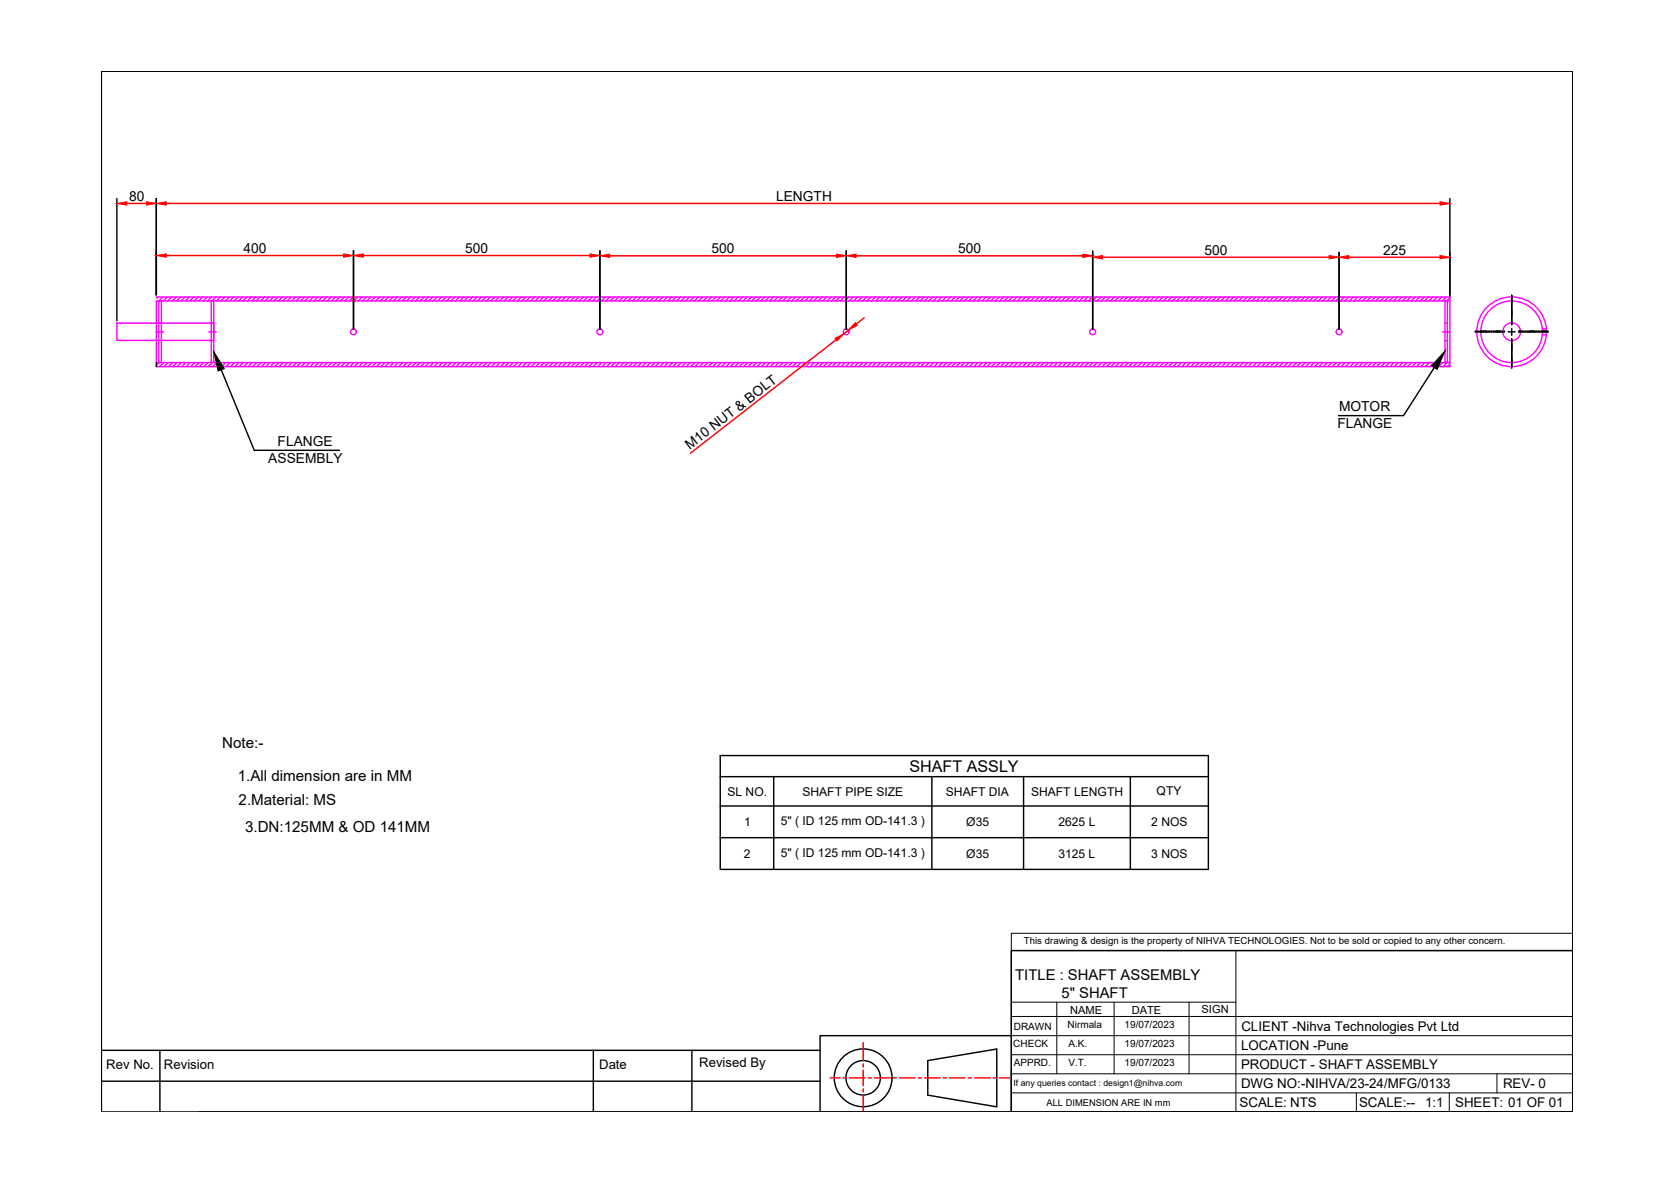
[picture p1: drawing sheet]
<svg xmlns="http://www.w3.org/2000/svg" width="297mm" height="210mm" viewBox="0 0 297 210" stroke-linecap="round" stroke-linejoin="round" font-family="sans-serif">
<!-- layer: 0 -->
<g fill="none" stroke="#000" stroke-width=".25">
<path d="M18 12.7h261.4v184.8h-261.4zM20.8 35.3v21.7M27.8 35.3v17.1M257.6 35.3v17.3M62.8 44.5v14M106.6 44.5v14M150.3 44.6v13.9M194.1 44.6v13.9M237.9 44.8v13.7M262.1 58.9h.1M262.1 58.9h.3M262.4 58.9h.1"/>
<path d="M262.4 58.9h.3M262.7 58.9h.1M262.7 58.9h.2M262.9 58.9h.1M263 58.9h.1M263 58.9h.2M263.2 58.9h.1M263.3 58.9h.1M263.3 58.9h.2M263.5 58.9h.1M263.6 58.9h.1M263.6 58.9h.2"/>
<path d="M263.8 58.9h.1M263.9 58.9h.1M263.9 58.9h.2M264.1 58.9h.1M264.1 58.9h.3M264.4 58.9h.1M264.4 58.9h.3M264.7 58.9h.1M264.7 58.9h.3M265 58.9h.1M265 58.9h.3M265.3 58.9h.1"/>
<path d="M265.3 58.9h.3M265.6 58.9h.1M265.8 58.9h.1M265.9 58.9h.1M266.1 58.9h.1M266.2 58.9h.1M266.4 58.9h.1M266.5 58.9h.1M266.7 58.9h.1M266.8 58.9h.1M267 58.9h.1M267 58.9h.2"/>
<path d="M267.3 58.9h.1M267.9 58.9h1.3M268.6 57.6h.1M268.6 57.4v.2M268.6 57.4h.1M268.6 57.3v.1M268.6 57.2v.1M268.6 57.1h.1M268.6 56.9v.2M268.6 56.8h.1M268.6 56.6v.2M268.6 56.5h.1"/>
<path d="M268.6 56.3v.2M268.6 56.2h.1M268.6 56.1v.1M268.6 56h.1M268.6 55.9h.1M268.6 55.8v.1M268.6 55.8h.1M268.6 55.6h.1M268.6 55.5v.1M268.6 55.5h.1M268.6 55.4h.1M268.6 55.2v.1"/>
<path d="M268.6 55.2h.1M268.6 55.1h.1M268.6 54.9v.1M268.6 54.9h.1M268.6 54.6v.2M268.6 54.6h.1M268.6 54.3v.2M268.6 54.3h.1M268.6 54v.3M268.6 54h.1M268.6 53.8v.2M268.6 53.8h.1"/>
<path d="M268.6 53.7h.1M268.6 53.5v.2M268.6 53.5h.1M268.6 53.4h.1M268.6 53.2v.2M268.6 53.2h.1M268.6 53.1h.1M268.6 52.9v.2M268.6 52.9h.1M268.6 52.8h.1M268.6 52.6v.2M268.6 52.6h.1"/>
<path d="M268.6 52.5v.1M268.6 52.4v.1M268.6 52.8v.1M268.6 53.1v.1M268.6 53.4v.1M268.6 53.7v.1M268.6 55.7h.1M268.6 57.6v.1M268.6 58.3v1.2M269.8 58.9h.1M269.9 58.9h.1M270 58.9h.1"/>
<path d="M270.2 58.9h.1M270.3 58.9h.1M270.4 58.9h.1M270.5 58.9h.2M270.7 58.9h.1M270.8 58.9h.2M271 58.9h.1M271.1 58.9h.2M271.3 58.9h.1M271.4 58.9h.1M271.5 58.9h.1M271.6 58.9h.1"/>
<path d="M271.7 58.9h.1M271.8 58.9h.1M271.9 58.9h.1M271.9 58.9h.2M272.1 58.9h.1M272.2 58.9h.1M272.2 58.9h.2M272.4 58.9h.1M272.5 58.9h.1M272.5 58.9h.2M272.7 58.9h.1M272.7 58.9h.3"/>
<path d="M273 58.9h.1M273 58.9h.3M273.3 58.9h.1M273.3 58.9h.3M273.6 58.9h.1M273.6 58.9h.3M273.9 58.9h.1M273.9 58.9h.2M274.1 58.9h.1M274.2 58.9h.1M274.2 58.9h.2M274.4 58.9h.1"/>
<path d="M274.5 58.9h.1M274.5 58.9h.2M274.7 58.9h.1M274.8 58.9h.1M274.8 58.9h.2M275 58.9h.1M27.8 64.4v.7M39.3 65.7l5.9 14.3h15.1M254.8 65.3l-5.5 8.5h-11.5M268.6 65.2v.2M268.6 65.2h.1M268.6 64.9v.2"/>
<path d="M268.6 64.9h.1M268.6 64.6v.2M268.6 64.6h.1M268.6 64.4v.1M268.6 64.4h.1M268.6 64.3h.1M268.6 64.1v.1M268.6 64.1h.1M268.6 64h.1M268.6 63.8v.1M268.6 63.8h.1M268.6 63.7h.1"/>
<path d="M268.6 63.5v.1M268.6 63.5h.1M268.6 63.4v.1M268.6 63.2v.2M268.6 63.2h.1M268.6 62.9v.3M268.6 62.9h.1M268.6 62.6v.3M268.6 62.6h.1M268.6 62.3v.3M268.6 62.3h.1M268.6 62.1v.2"/>
<path d="M268.6 62.1h.1M268.6 62h.1M268.6 61.8v.2M268.6 61.8h.1M268.6 61.7h.1M268.6 61.5v.2M268.6 61.5h.1M268.6 61.4h.1M268.6 61.2v.2M268.6 61.2h.1M268.6 61.1v.1M268.6 60.9v.2"/>
<path d="M268.6 60.9h.1M268.6 60.6v.3M268.6 60.6h.1M268.6 60.3v.3M268.6 60.3h.1M268.6 60.2v.1M268.6 61.4v.1M268.6 61.7v.1M268.6 62v.1M268.6 63.7v.1M268.6 64v.1M128 134.2h86.7v20.2h-86.7z"/>
<path d="M128 137.9h86.7M137.5 137.9v16.5M165.5 137.9v16.5M181.8 137.9v16.5M200.8 137.9v16.5M128 143.1h86.7M128 148.8h86.7M179.7 168.8h99.7v28.7h-99.7zM18 192h127.7M18 186.5h127.7M28.4 186.5v11M105.4 186.5v11"/>
<path d="M122.9 186.5v11M145.7 197.5h34M164.8 188.3l12.3-2v10.3l-12.3-2.1zM179.7 183.9h-34v13.6h-110.3M187.2 197.5h92.2"/>
<circle cx="153.3" cy="191.4" r="5.1"/>
<circle cx="153.3" cy="191.4" r="3.1"/>
</g>
<g fill="none" stroke="#000" stroke-width=".18">
<path d="M179.7 165.7h99.7v3.1h-99.7zM179.7 168.8v28.7M179.7 178h39.9M181.4 168.8h98M187.7 178v12.7M197.9 178v12.7M211.2 178v12.7M219.6 168.8v28.7M179.7 190.7h99.7M179.7 187.3h99.7M179.7 183.9h99.7M179.7 180.5h99.7"/>
<path d="M179.7 194.1h99.7M241 194.1v3.4M257.5 194.1v3.4M265.9 190.7v3.4"/>
</g>
<g fill="none" stroke="#f00" stroke-width=".25">
<path d="M22.5 36.1h3.5M29.5 36.1h226.3M29.5 45.4h31.5M64.5 45.4h40.3M108.3 45.4h40.3M150.7 58.6l-.8 .6M152.1 45.4h40.3M153.5 56.5l-1.4 1M195.9 45.7h40.2M239.6 45.7h16.2M148.5 60.3l-25.9 20.2M147.5 191.4h1.7"/>
<path d="M149.8 191.4h.5M150.9 191.4h2.8M153.4 185.1v3.3M153.4 188.9v.6M153.4 190v2.8M153.4 193.4v.5M153.4 194.5v3M154.2 191.4h.6M155.3 191.4h2.8M158.7 191.4h.5M159.8 191.4h2.8M163.1 191.4h.6"/>
<path d="M164.3 191.4h2.7M167.6 191.4h.5M168.7 191.4h2.8M172 191.4h.6M173.1 191.4h2.8M176.5 191.4h.5M177.6 191.4h1.7"/>
</g>
<g fill="none" stroke="#f0f" stroke-width=".25">
<path d="M20.8 57.4h17.2v3.1h-17.2zM27.8 53.4h229.8v11h-229.8zM27.8 52.7h229.8v.7M27.8 58.9h1.3M28.2 52.7l-.4 .4M28.2 53.4h.5v11h-.5zM28.2 57.3h.5M28.9 52.7l-.7 .7M29.7 52.7l-.7 .7M30.5 52.7l-.7 .7M31.3 52.7l-.7 .7M32.1 52.7l-.7 .7"/>
<path d="M32.9 52.7l-.7 .7M33.7 52.7l-.8 .7M34.4 52.7l-.7 .7M35.2 52.7l-.7 .7M36 52.7l-.7 .7M36.8 52.7l-.7 .7M37.1 58.9h1.3M37.5 53.4h.5v11h-.5zM37.5 57.3h.5M37.6 52.7l-.7 .7M38.4 52.7l-.7 .7M39.2 52.7l-.8 .7"/>
<path d="M39.9 52.7l-.7 .7M40.7 52.7l-.7 .7M41.5 52.7l-.7 .7M42.3 52.7l-.7 .7M43.1 52.7l-.7 .7M43.9 52.7l-.7 .7M44.7 52.7l-.8 .7M45.4 52.7l-.7 .7M46.2 52.7l-.7 .7M47 52.7l-.7 .7M47.8 52.7l-.7 .7M48.6 52.7l-.7 .7"/>
<path d="M49.4 52.7l-.7 .7M50.2 52.7l-.8 .7M50.9 52.7l-.7 .7M51.7 52.7l-.7 .7M52.5 52.7l-.7 .7M53.3 52.7l-.7 .7M54.1 52.7l-.7 .7M54.9 52.7l-.7 .7M55.7 52.7l-.8 .7M56.5 52.7l-.8 .7M57.2 52.7l-.7 .7M58 52.7l-.7 .7"/>
<path d="M58.8 52.7l-.7 .7M59.6 52.7l-.7 .7M60.4 52.7l-.7 .7M61.2 52.7l-.7 .7M62 52.7l-.8 .7M62.7 52.7l-.7 .7M63.5 52.7l-.7 .7M64.3 52.7l-.7 .7M65.1 52.7l-.7 .7M65.9 52.7l-.7 .7M66.7 52.7l-.7 .7M67.5 52.7l-.8 .7"/>
<path d="M68.2 52.7l-.7 .7M69 52.7l-.7 .7M69.8 52.7l-.7 .7M70.6 52.7l-.7 .7M71.4 52.7l-.7 .7M72.2 52.7l-.7 .7M73 52.7l-.8 .7M73.7 52.7l-.7 .7M74.5 52.7l-.7 .7M75.3 52.7l-.7 .7M76.1 52.7l-.7 .7M76.9 52.7l-.7 .7"/>
<path d="M77.7 52.7l-.7 .7M78.5 52.7l-.8 .7M79.2 52.7l-.7 .7M80 52.7l-.7 .7M80.8 52.7l-.7 .7M81.6 52.7l-.7 .7M82.4 52.7l-.7 .7M83.2 52.7l-.7 .7M84 52.7l-.8 .7M84.8 52.7l-.7 .7M85.5 52.7l-.7 .7M86.3 52.7l-.7 .7"/>
<path d="M87.1 52.7l-.7 .7M87.9 52.7l-.7 .7M88.7 52.7l-.7 .7M89.5 52.7l-.7 .7M90.3 52.7l-.7 .7M91 52.7l-.7 .7M91.8 52.7l-.7 .7M92.6 52.7l-.7 .7M93.4 52.7l-.7 .7M94.2 52.7l-.7 .7M95 52.7l-.7 .7M95.8 52.7l-.7 .7"/>
<path d="M96.5 52.7l-.7 .7M97.3 52.7l-.7 .7M98.1 52.7l-.7 .7M98.9 52.7l-.7 .7M99.7 52.7l-.7 .7M100.5 52.7l-.7 .7M101.3 52.7l-.7 .7M102 52.7l-.7 .7M102.8 52.7l-.7 .7M103.6 52.7l-.7 .7M104.4 52.7l-.7 .7M105.2 52.7l-.7 .7"/>
<path d="M106 52.7l-.7 .7M106.8 52.7l-.7 .7M107.5 52.7l-.7 .7M108.3 52.7l-.7 .7M109.1 52.7l-.7 .7M109.9 52.7l-.7 .7M110.7 52.7l-.7 .7M111.5 52.7l-.7 .7M112.3 52.7l-.8 .7M113.1 52.7l-.7 .7M113.8 52.7l-.7 .7M114.6 52.7l-.7 .7"/>
<path d="M115.4 52.7l-.7 .7M116.2 52.7l-.7 .7M117 52.7l-.7 .7M117.8 52.7l-.7 .7M118.6 52.7l-.7 .7M119.3 52.7l-.7 .7M120.1 52.7l-.7 .7M120.9 52.7l-.7 .7M121.7 52.7l-.7 .7M122.5 52.7l-.7 .7M123.3 52.7l-.7 .7M124.1 52.7l-.7 .7"/>
<path d="M124.8 52.7l-.7 .7M125.6 52.7l-.7 .7M126.4 52.7l-.7 .7M127.2 52.7l-.7 .7M128 52.7l-.7 .7M128.8 52.7l-.7 .7M129.6 52.7l-.7 .7M130.3 52.7l-.7 .7M131.1 52.7l-.7 .7M131.9 52.7l-.7 .7M132.7 52.7l-.7 .7M133.5 52.7l-.7 .7"/>
<path d="M134.3 52.7l-.7 .7M135.1 52.7l-.7 .7M135.8 52.7l-.7 .7M136.7 52.7l-.8 .7M137.4 52.7l-.7 .7M138.2 52.7l-.7 .7M139 52.7l-.7 .7M139.8 52.7l-.7 .7M140.6 52.7l-.7 .7M141.4 52.7l-.7 .7M142.2 52.7l-.8 .7M142.9 52.7l-.7 .7"/>
<path d="M143.7 52.7l-.7 .7M144.5 52.7l-.7 .7M145.3 52.7l-.7 .7M146.1 52.7l-.7 .7M146.9 52.7l-.7 .7M147.7 52.7l-.8 .7M148.4 52.7l-.7 .7M149.2 52.7l-.7 .7M150 52.7l-.7 .7M150.8 52.7l-.7 .7M151.6 52.7l-.7 .7M152.4 52.7l-.7 .7"/>
<path d="M153.2 52.7l-.8 .7M153.9 52.7l-.7 .7M154.7 52.7l-.7 .7M155.5 52.7l-.7 .7M156.3 52.7l-.7 .7M157.1 52.7l-.7 .7M157.9 52.7l-.7 .7M158.7 52.7l-.8 .7M159.4 52.7l-.7 .7M160.2 52.7l-.7 .7M161 52.7l-.7 .7M161.8 52.7l-.7 .7"/>
<path d="M162.6 52.7l-.7 .7M163.4 52.7l-.7 .7M164.2 52.7l-.8 .7M165 52.7l-.8 .7M165.7 52.7l-.7 .7M166.5 52.7l-.7 .7M167.3 52.7l-.7 .7M168.1 52.7l-.7 .7M168.9 52.7l-.7 .7M169.7 52.7l-.7 .7M170.5 52.7l-.8 .7M171.2 52.7l-.7 .7"/>
<path d="M172 52.7l-.7 .7M172.8 52.7l-.7 .7M173.6 52.7l-.7 .7M174.4 52.7l-.7 .7M175.2 52.7l-.7 .7M176 52.7l-.8 .7M176.7 52.7l-.7 .7M177.5 52.7l-.7 .7M178.3 52.7l-.7 .7M179.1 52.7l-.7 .7M179.9 52.7l-.7 .7M180.7 52.7l-.7 .7"/>
<path d="M181.5 52.7l-.8 .7M182.2 52.7l-.7 .7M183 52.7l-.7 .7M183.8 52.7l-.7 .7M184.6 52.7l-.7 .7M185.4 52.7l-.7 .7M186.2 52.7l-.7 .7M187 52.7l-.8 .7M187.7 52.7l-.7 .7M188.5 52.7l-.7 .7M189.3 52.7l-.7 .7M190.1 52.7l-.7 .7"/>
<path d="M190.9 52.7l-.7 .7M191.7 52.7l-.7 .7M192.5 52.7l-.8 .7M193.3 52.7l-.8 .7M194 52.7l-.7 .7M194.8 52.7l-.7 .7M195.6 52.7l-.7 .7M196.4 52.7l-.7 .7M197.2 52.7l-.7 .7M198 52.7l-.7 .7M198.8 52.7l-.8 .7M199.5 52.7l-.7 .7"/>
<path d="M200.3 52.7l-.7 .7M201.1 52.7l-.7 .7M201.9 52.7l-.7 .7M202.7 52.7l-.7 .7M203.5 52.7l-.7 .7M204.3 52.7l-.8 .7M205 52.7l-.7 .7M205.8 52.7l-.7 .7M206.6 52.7l-.7 .7M207.4 52.7l-.7 .7M208.2 52.7l-.7 .7M209 52.7l-.7 .7"/>
<path d="M209.8 52.7l-.8 .7M210.5 52.7l-.7 .7M211.3 52.7l-.7 .7M212.1 52.7l-.7 .7M212.9 52.7l-.7 .7M213.7 52.7l-.7 .7M214.5 52.7l-.7 .7M215.3 52.7l-.8 .7M216 52.7l-.7 .7M216.8 52.7l-.7 .7M217.6 52.7l-.7 .7M218.4 52.7l-.7 .7"/>
<path d="M219.2 52.7l-.7 .7M220 52.7l-.7 .7M220.8 52.7l-.8 .7M221.6 52.7l-.8 .7M222.3 52.7l-.7 .7M223.1 52.7l-.7 .7M223.9 52.7l-.7 .7M224.7 52.7l-.7 .7M225.5 52.7l-.7 .7M226.3 52.7l-.7 .7M227.1 52.7l-.8 .7M227.8 52.7l-.7 .7"/>
<path d="M228.6 52.7l-.7 .7M229.4 52.7l-.7 .7M230.2 52.7l-.7 .7M231 52.7l-.7 .7M231.8 52.7l-.7 .7M232.6 52.7l-.8 .7M233.3 52.7l-.7 .7M234.1 52.7l-.7 .7M234.9 52.7l-.7 .7M235.7 52.7l-.7 .7M236.5 52.7l-.7 .7M237.3 52.7l-.7 .7"/>
<path d="M238.1 52.7l-.8 .7M238.8 52.7l-.7 .7M239.6 52.7l-.7 .7M240.4 52.7l-.7 .7M241.2 52.7l-.7 .7M242 52.7l-.7 .7M242.8 52.7l-.7 .7M243.6 52.7l-.8 .7M244.3 52.7l-.7 .7M245.1 52.7l-.7 .7M245.9 52.7l-.7 .7M246.7 52.7l-.7 .7"/>
<path d="M247.5 52.7l-.7 .7M248.3 52.7l-.7 .7M249.1 52.7l-.8 .7M249.9 52.7l-.8 .7M250.6 52.7l-.7 .7M251.4 52.7l-.7 .7M252.2 52.7l-.7 .7M253 52.7l-.7 .7M253.8 52.7l-.7 .7M254.6 52.7l-.7 .7M255.4 52.7l-.8 .7M256.1 52.7l-.7 .7"/>
<path d="M256.3 58.9h1.3M256.7 53.4h.4v11h-.4zM256.7 57.3h.4M256.9 52.7l-.7 .7M257.6 52.9l-.6 .5M274 58.4h.7M274 59.5h.7M28.2 60.5h.5M28.3 64.4l-.5 .5M29.1 64.4l-.7 .7M29.9 64.4l-.8 .7M30.6 64.4l-.7 .7"/>
<path d="M31.4 64.4l-.7 .7M32.2 64.4l-.7 .7M33 64.4l-.7 .7M33.8 64.4l-.7 .7M34.6 64.4l-.7 .7M35.4 64.4l-.8 .7M36.2 64.4l-.8 .7M36.9 64.4l-.7 .7M37.5 60.5h.5M37.7 64.4l-.7 .7M38.5 64.4l-.7 .7M39.3 64.4l-.7 .7"/>
<path d="M40.1 64.4l-.7 .7M40.9 64.4l-.7 .7M41.7 64.4l-.8 .7M42.4 64.4l-.7 .7M43.2 64.4l-.7 .7M44 64.4l-.7 .7M44.8 64.4l-.7 .7M45.6 64.4l-.7 .7M46.4 64.4l-.7 .7M47.2 64.4l-.8 .7M47.9 64.4l-.7 .7M48.7 64.4l-.7 .7"/>
<path d="M49.5 64.4l-.7 .7M50.3 64.4l-.7 .7M51.1 64.4l-.7 .7M51.9 64.4l-.7 .7M52.7 64.4l-.8 .7M53.4 64.4l-.7 .7M54.2 64.4l-.7 .7M55 64.4l-.7 .7M55.8 64.4l-.7 .7M56.6 64.4l-.7 .7M57.4 64.4l-.7 .7M58.2 64.4l-.8 .7"/>
<path d="M58.9 64.4l-.7 .7M59.7 64.4l-.7 .7M60.5 64.4l-.7 .7M61.3 64.4l-.7 .7M62.1 64.4l-.7 .7M62.9 64.4l-.7 .7M63.7 64.4l-.8 .7M64.5 64.4l-.8 .7M65.2 64.4l-.7 .7M66 64.4l-.7 .7M66.8 64.4l-.7 .7M67.6 64.4l-.7 .7"/>
<path d="M68.4 64.4l-.7 .7M69.2 64.4l-.7 .7M70 64.4l-.8 .7M70.7 64.4l-.7 .7M71.5 64.4l-.7 .7M72.3 64.4l-.7 .7M73.1 64.4l-.7 .7M73.9 64.4l-.7 .7M74.7 64.4l-.7 .7M75.5 64.4l-.8 .7M76.2 64.4l-.7 .7M77 64.4l-.7 .7"/>
<path d="M77.8 64.4l-.7 .7M78.6 64.4l-.7 .7M79.4 64.4l-.7 .7M80.2 64.4l-.7 .7M81 64.4l-.8 .7M81.7 64.4l-.7 .7M82.5 64.4l-.7 .7M83.3 64.4l-.7 .7M84.1 64.4l-.7 .7M84.9 64.4l-.7 .7M85.7 64.4l-.7 .7M86.5 64.4l-.8 .7"/>
<path d="M87.2 64.4l-.7 .7M88 64.4l-.7 .7M88.8 64.4l-.7 .7M89.6 64.4l-.7 .7M90.4 64.4l-.7 .7M91.2 64.4l-.7 .7M92 64.4l-.8 .7M92.8 64.4l-.8 .7M93.5 64.4l-.7 .7M94.3 64.4l-.7 .7M95.1 64.4l-.7 .7M95.9 64.4l-.7 .7"/>
<path d="M96.7 64.4l-.7 .7M97.5 64.4l-.7 .7M98.3 64.4l-.8 .7M99 64.4l-.7 .7M99.8 64.4l-.7 .7M100.6 64.4l-.7 .7M101.4 64.4l-.7 .7M102.2 64.4l-.7 .7M103 64.4l-.7 .7M103.8 64.4l-.8 .7M104.5 64.4l-.7 .7M105.3 64.4l-.7 .7"/>
<path d="M106.1 64.4l-.7 .7M106.9 64.4l-.7 .7M107.7 64.4l-.7 .7M108.5 64.4l-.7 .7M109.3 64.4l-.8 .7M110 64.4l-.7 .7M110.8 64.4l-.7 .7M111.6 64.4l-.7 .7M112.4 64.4l-.7 .7M113.2 64.4l-.7 .7M114 64.4l-.7 .7M114.8 64.4l-.8 .7"/>
<path d="M115.5 64.4l-.7 .7M116.3 64.4l-.7 .7M117.1 64.4l-.7 .7M117.9 64.4l-.7 .7M118.7 64.4l-.7 .7M119.5 64.4l-.7 .7M120.3 64.4l-.8 .7M121.1 64.4l-.8 .7M121.8 64.4l-.7 .7M122.6 64.4l-.7 .7M123.4 64.4l-.7 .7M124.2 64.4l-.7 .7"/>
<path d="M125 64.4l-.7 .7M125.8 64.4l-.7 .7M126.6 64.4l-.8 .7M127.3 64.4l-.7 .7M128.1 64.4l-.7 .7M128.9 64.4l-.7 .7M129.7 64.4l-.7 .7M130.5 64.4l-.7 .7M131.3 64.4l-.7 .7M132.1 64.4l-.8 .7M132.8 64.4l-.7 .7M133.6 64.4l-.7 .7"/>
<path d="M134.4 64.4l-.7 .7M135.2 64.4l-.7 .7M136 64.4l-.7 .7M136.8 64.4l-.7 .7M137.6 64.4l-.8 .7M138.3 64.4l-.7 .7M139.1 64.4l-.7 .7M139.9 64.4l-.7 .7M140.7 64.4l-.7 .7M141.5 64.4l-.7 .7M142.3 64.4l-.7 .7M143.1 64.4l-.8 .7"/>
<path d="M143.8 64.4l-.6 .7M144.6 64.4l-.7 .7M145.4 64.4l-.7 .7M146.2 64.4l-.7 .7M147 64.4l-.7 .7M147.8 64.4l-.7 .7M148.6 64.4l-.8 .7M149.4 64.4l-.7 .7M150.1 64.4l-.7 .7M150.9 64.4l-.7 .7M151.7 64.4l-.7 .7M152.5 64.4l-.7 .7"/>
<path d="M153.3 64.4l-.7 .7M154.1 64.4l-.7 .7M154.9 64.4l-.7 .7M155.6 64.4l-.7 .7M156.4 64.4l-.7 .7M157.2 64.4l-.7 .7M158 64.4l-.7 .7M158.8 64.4l-.7 .7M159.6 64.4l-.7 .7M160.4 64.4l-.7 .7M161.1 64.4l-.7 .7M161.9 64.4l-.7 .7"/>
<path d="M162.7 64.4l-.7 .7M163.5 64.4l-.7 .7M164.3 64.4l-.7 .7M165.1 64.4l-.7 .7M165.9 64.4l-.7 .7M166.6 64.4l-.7 .7M167.4 64.4l-.7 .7M168.2 64.4l-.7 .7M169 64.4l-.7 .7M169.8 64.4l-.7 .7M170.6 64.4l-.7 .7M171.4 64.4l-.7 .7"/>
<path d="M172.1 64.4l-.6 .7M173 64.4l-.8 .7M173.7 64.4l-.7 .7M174.5 64.4l-.7 .7M175.3 64.4l-.7 .7M176.1 64.4l-.7 .7M176.9 64.4l-.7 .7M177.7 64.4l-.7 .7M178.5 64.4l-.8 .7M179.2 64.4l-.7 .7M180 64.4l-.7 .7M180.8 64.4l-.7 .7"/>
<path d="M181.6 64.4l-.7 .7M182.4 64.4l-.7 .7M183.2 64.4l-.7 .7M184 64.4l-.8 .7M184.7 64.4l-.7 .7M185.5 64.4l-.7 .7M186.3 64.4l-.7 .7M187.1 64.4l-.7 .7M187.9 64.4l-.7 .7M188.7 64.4l-.7 .7M189.4 64.4l-.7 .7M190.2 64.4l-.7 .7"/>
<path d="M191 64.4l-.7 .7M191.8 64.4l-.7 .7M192.6 64.4l-.7 .7M193.4 64.4l-.7 .7M194.2 64.4l-.7 .7M194.9 64.4l-.7 .7M195.7 64.4l-.7 .7M196.5 64.4l-.7 .7M197.3 64.4l-.7 .7M198.1 64.4l-.7 .7M198.9 64.4l-.7 .7M199.7 64.4l-.7 .7"/>
<path d="M200.4 64.4l-.7 .7M201.3 64.4l-.8 .7M202 64.4l-.7 .7M202.8 64.4l-.7 .7M203.6 64.4l-.7 .7M204.4 64.4l-.7 .7M205.2 64.4l-.7 .7M206 64.4l-.7 .7M206.8 64.4l-.8 .7M207.5 64.4l-.7 .7M208.3 64.4l-.7 .7M209.1 64.4l-.7 .7"/>
<path d="M209.9 64.4l-.7 .7M210.7 64.4l-.7 .7M211.5 64.4l-.7 .7M212.3 64.4l-.8 .7M213 64.4l-.7 .7M213.8 64.4l-.7 .7M214.6 64.4l-.7 .7M215.4 64.4l-.7 .7M216.2 64.4l-.7 .7M217 64.4l-.7 .7M217.8 64.4l-.8 .7M218.5 64.4l-.7 .7"/>
<path d="M219.3 64.4l-.7 .7M220.1 64.4l-.7 .7M220.9 64.4l-.7 .7M221.7 64.4l-.7 .7M222.5 64.4l-.7 .7M223.3 64.4l-.8 .7M224 64.4l-.7 .7M224.8 64.4l-.7 .7M225.6 64.4l-.7 .7M226.4 64.4l-.7 .7M227.2 64.4l-.7 .7M228 64.4l-.7 .7"/>
<path d="M228.8 64.4l-.8 .7M229.6 64.4l-.8 .7M230.3 64.4l-.7 .7M231.1 64.4l-.7 .7M231.9 64.4l-.7 .7M232.7 64.4l-.7 .7M233.5 64.4l-.7 .7M234.3 64.4l-.7 .7M235.1 64.4l-.8 .7M235.8 64.4l-.7 .7M236.6 64.4l-.7 .7M237.4 64.4l-.7 .7"/>
<path d="M238.2 64.4l-.7 .7M239 64.4l-.7 .7M239.8 64.4l-.7 .7M240.6 64.4l-.8 .7M241.3 64.4l-.7 .7M242.1 64.4l-.7 .7M242.9 64.4l-.7 .7M243.7 64.4l-.7 .7M244.5 64.4l-.7 .7M245.3 64.4l-.7 .7M246.1 64.4l-.8 .7M246.8 64.4l-.7 .7"/>
<path d="M247.6 64.4l-.7 .7M248.4 64.4l-.7 .7M249.2 64.4l-.7 .7M250 64.4l-.7 .7M250.8 64.4l-.7 .7M251.6 64.4l-.8 .7M252.3 64.4l-.7 .7M253.1 64.4l-.7 .7M253.9 64.4l-.7 .7M254.7 64.4l-.7 .7M255.5 64.4l-.7 .7M256.3 64.4l-.7 .7"/>
<path d="M256.7 60.5h.4M257.1 64.4l-.8 .7M257.6 64.7l-.5 .4M257.6 64.4v.7h-229.8"/>
<circle cx="62.8" cy="58.9" r=".52"/>
<circle cx="106.6" cy="58.9" r=".52"/>
<circle cx="150.3" cy="58.9" r=".52"/>
<circle cx="194.1" cy="58.9" r=".52"/>
<circle cx="237.9" cy="58.9" r=".52"/>
<circle cx="268.6" cy="58.9" r="6.2"/>
<circle cx="268.6" cy="58.9" r="5.5"/>
<circle cx="268.6" cy="58.9" r="1.58"/>
</g>
<path d="M27.8 52.7v.7" fill="none" stroke="#ffdf7f" stroke-width=".25"/>
<g fill="#f00" stroke="#f00" stroke-width=".18">
<path d="M27.8 36.1l1.7-.3v.6z"/>
<path d="M255.8 35.8l1.8 .3-1.8 .3z"/>
<path d="M20.8 36.1l1.7-.3v.6z"/>
<path d="M26 35.8l1.8 .3-1.8 .3z"/>
<path d="M27.8 45.4l1.7-.3v.6z"/>
<path d="M61 45.1l1.8 .3-1.8 .3z"/>
<path d="M62.8 45.4l1.7-.3v.6z"/>
<path d="M104.8 45.1l1.8 .3-1.8 .3z"/>
<path d="M106.6 45.4l1.7-.3v.6z"/>
<path d="M148.6 45.1l1.7 .3-1.7 .3z"/>
<path d="M150.3 45.4l1.8-.3v.6z"/>
<path d="M192.4 45.1l1.7 .3-1.7 .3z"/>
<path d="M194.1 45.7l1.8-.3v.6z"/>
<path d="M236.1 45.4l1.8 .3-1.8 .3z"/>
<path d="M237.9 45.7l1.7-.3v.6z"/>
<path d="M255.8 45.4l1.8 .3-1.8 .3z"/>
<path d="M152 57.3l.3 .5-1.6 .8z"/>
<path d="M148.4 60.1l1.5-.9-1.2 1.4z"/>
</g>
<path d="M38 62.4l1.8 3-1 .5zM256.7 62.3l-1.4 3.3-1-.6z" fill="#000" stroke="#000" stroke-width=".18"/>
<text font-size="2.9" x="161.6" y="137.1">SHAFT ASSLY</text>
<g font-size="2.7">
<text x="39.5" y="132.8">Note:-</text>
<text x="42.2" y="138.6">1.All dimension are in MM</text>
<text x="42.4" y="142.9">2.Material: MS</text>
<text x="43.5" y="147.8">3.DN:125MM &amp; OD 141MM</text>
</g>
<g font-size="2.6">
<text x="180.4" y="174.1">TITLE : SHAFT ASSEMBLY</text>
<text x="188.6" y="177.2">5&quot; SHAFT</text>
</g>
<g font-size="2.4">
<text x="22.9" y="35.7">80</text>
<text x="137.9" y="35.7">LENGTH</text>
<text x="43.3" y="44.9">400</text>
<text x="82.7" y="44.9">500</text>
<text x="126.4" y="45">500</text>
<text x="170.2" y="45">500</text>
<text x="214" y="45.2">500</text>
<text x="245.7" y="45.2">225</text>
<text x="237.6" y="76">FLANGE</text>
<text x="237.9" y="73">MOTOR</text>
<text x="47.7" y="82.2">ASSEMBLY</text>
<text x="49.3" y="79.2">FLANGE</text>
<text x="122.6" y="79.9" transform="rotate(-38 122.6 79.9)">M10 NUT &amp; BOLT</text>
<text x="220.5" y="183">CLIENT -Nihva Technologies Pvt Ltd</text>
<text x="220.5" y="189.8">PRODUCT - SHAFT ASSEMBLY</text>
<text x="220.5" y="186.4">LOCATION -Pune</text>
<text x="220.2" y="196.6">SCALE: NTS</text>
<text x="220.5" y="193.2">DWG NO:-NIHVA/23-24/MFG/0133</text>
<text x="241.4" y="196.6">SCALE:--</text>
<text x="253.2" y="196.6">1:1</text>
<text x="258.5" y="196.6">SHEET: 01 OF 01</text>
<text x="267" y="193.2">REV- 0</text>
</g>
<g font-size="2.3">
<text x="18.9" y="189.8">Rev No.</text>
<text x="29.1" y="189.8">Revision</text>
<text x="106.4" y="189.8">Date</text>
<text x="124.2" y="189.6">Revised By</text>
</g>
<g font-size="2.1">
<text x="129.2" y="141.3">SL NO.</text>
<text x="142.6" y="141.3">SHAFT PIPE SIZE</text>
<text x="168" y="141.3">SHAFT DIA</text>
<text x="183.2" y="141.3">SHAFT LENGTH</text>
<text x="205.5" y="141.2">QTY</text>
<text x="132.2" y="146.7">1</text>
<text x="138.7" y="146.5">5&quot; ( ID 125 mm OD-141.3 )</text>
<text x="171.7" y="146.7">Ø35</text>
<text x="188" y="146.7">2625 L</text>
<text x="204.5" y="146.7">2 NOS</text>
<text x="132.1" y="152.4">2</text>
<text x="138.7" y="152.1">5&quot; ( ID 125 mm OD-141.3 )</text>
<text x="171.7" y="152.4">Ø35</text>
<text x="188" y="152.3">3125 L</text>
<text x="204.5" y="152.4">3 NOS</text>
</g>
<g font-size="2">
<text x="213.5" y="179.9">SIGN</text>
<text x="190.1" y="180">NAME</text>
<text x="201.1" y="180">DATE</text>
</g>
<g font-size="1.8">
<text x="180" y="185.9">CHECK</text>
<text x="180.1" y="182.9">DRAWN</text>
<text x="189.7" y="182.5">Nirmala</text>
<text x="189.8" y="185.9">A.K.</text>
<text x="199.8" y="182.5">19/07/2023</text>
<text x="199.8" y="185.9">19/07/2023</text>
<text x="180.1" y="189.3">APPRD.</text>
<text x="189.8" y="189.3">V.T.</text>
<text x="199.8" y="189.3">19/07/2023</text>
</g>
<g font-size="1.7">
<text x="181.9" y="167.6">This drawing &amp; design is the property of NIHVA TECHNOLOGIES. Not to be sold or copied to any other concern.</text>
<text x="185.9" y="196.4">ALL DIMENSION ARE IN mm</text>
</g>
<text font-size="1.5" x="180.1" y="192.8">If any queries contact : design1@nihva.com</text>
</svg>
